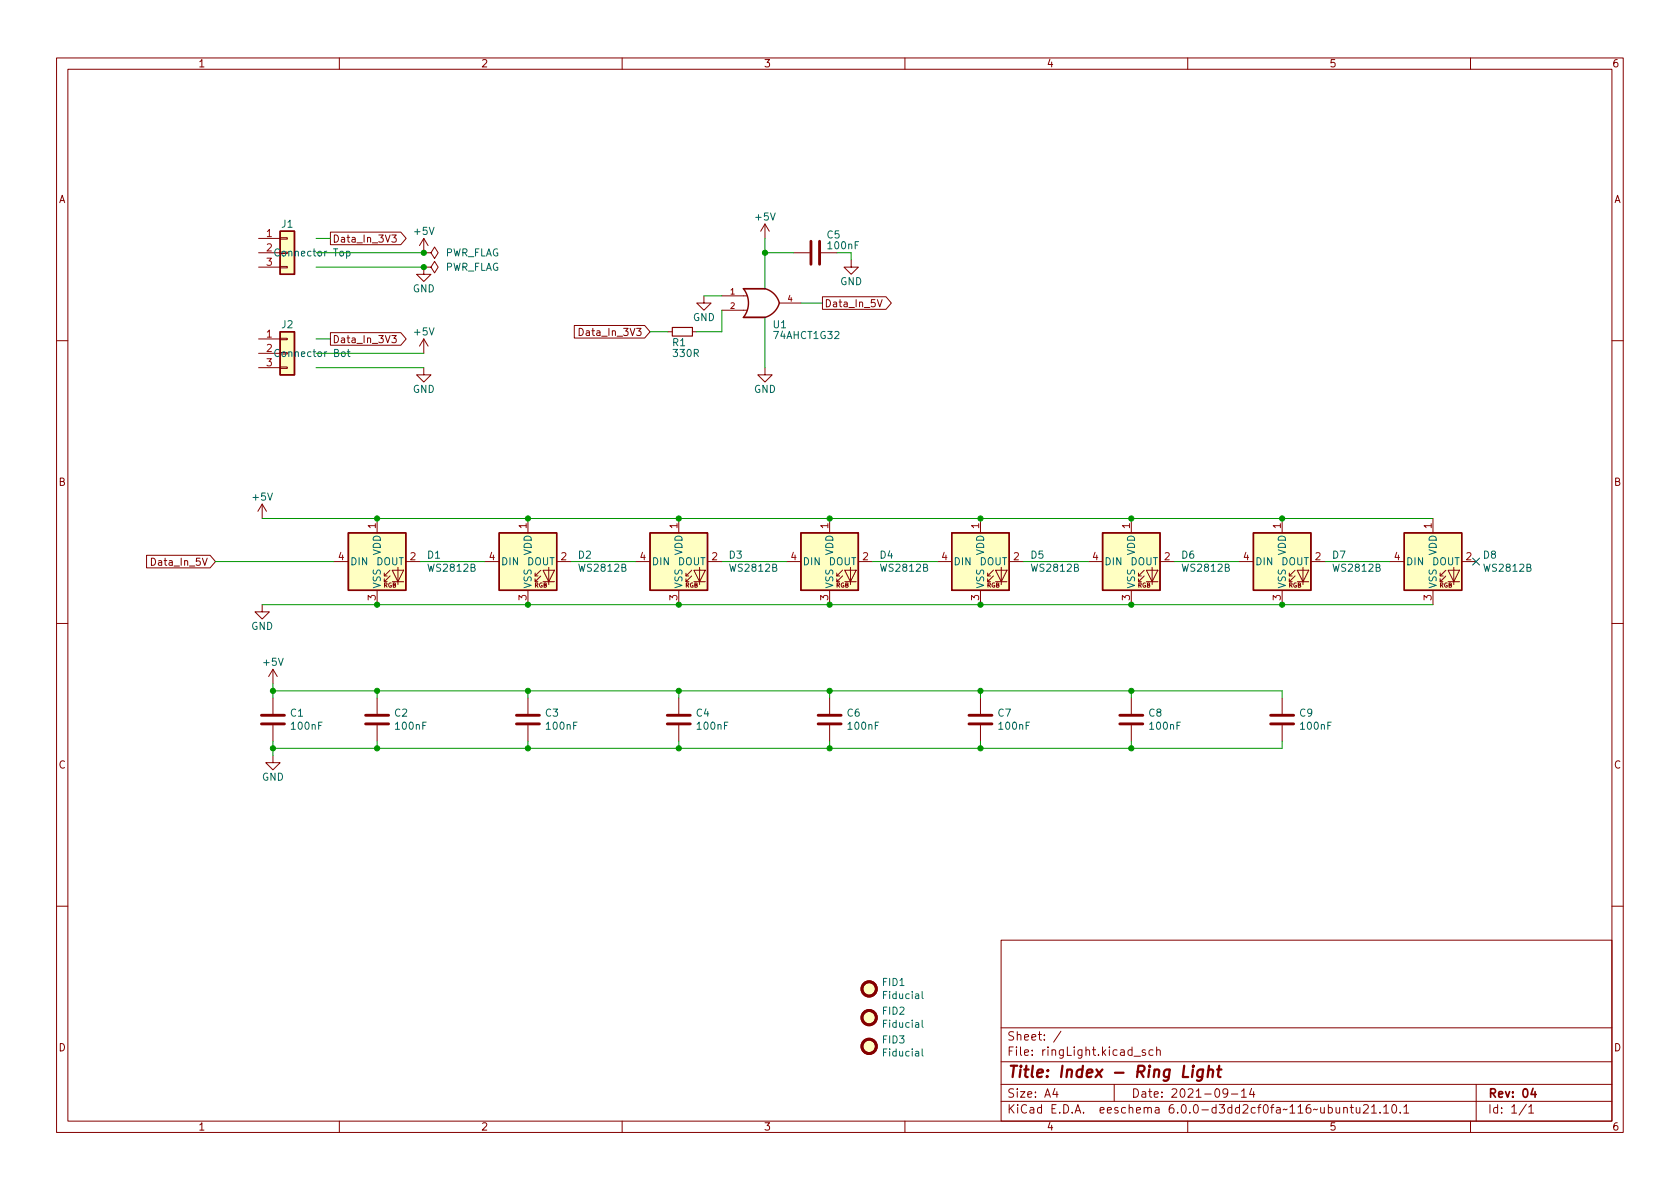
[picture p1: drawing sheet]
<svg xmlns="http://www.w3.org/2000/svg" width="297mm" height="210mm" viewBox="0 0 297 210" stroke-linecap="round" stroke-linejoin="round" font-family="sans-serif">
<g fill="none" stroke="#840000" stroke-width=".18">
<path d="M10 10.2h277v190.1h-277zM12 12.2h273v186.1h-273zM60 10.2v2M110 10.2v2M160 10.2v2M210 10.2v2M260 10.2v2M135.3 39.6l-.8 1.3M135.3 39.6v2.6M135.3 39.6l.7 1.3M45.7 42.2h3.8M45.7 44.7h3.8"/>
<path d="M45.7 47.2h3.8M45.7 59.9h3.8M49.5 47.1h1.3v.3h-1.3zM49.5 42h1.3v.3h-1.3zM49.5 59.8h1.3v.3h-1.3zM58.4 41h12.5l.9 1.2-.9 1.1h-12.5zM58.4 58.8h12.5l.9 1.1-.9 1.1h-12.5zM69.3 41.6h.8l-.5 .4 .4 .2v.5l-.2 .1-.5-.1M69.3 59.3h.8l-.5 .5 .4 .1v.6l-.2 .1-.5-.1M74.9 44.7h1.3l.6-1 .7 1-.7 1-.6-1M74.9 44.7h.1M74.9 47.2v1.3h1.3l-1.3 1.3-1.2-1.3h1.2"/>
<path d="M74.9 47.2h1.3l.6-1 .7 1-.7 1.1-.6-1.1M74.9 47.2h.1M74.9 42.2l-.7 1.2M74.9 42.2v2.5M74.9 59.9v2.6M74.9 42.2l.8 1.2M74.9 59.9l-.7 1.3M74.9 59.9l.8 1.3M101.5 57.6h12.5l.9 1.1-.9 1.1h-12.5zM102.4 58.1a.64 .64 0 0 1 .7 .6 .64 .64 0 0 1-.7 .6zM118.1 58.7h.8M122.4 58.7h.8"/>
<path d="M124.5 52.3v1.3h1.2l-1.2 1.3-1.3-1.3h1.3M127.6 54.9h4.5M127.6 52.3h4.5M137.8 53.6h3.8M140.3 44.7h2.8M145.2 44.7h2.8M145.4 52.5h11.2l1 1.1-1 1.1h-11.2zM150.5 46v1.2h1.3l-1.3 1.3-1.3-1.3h1.3M155.1 53l.4 1.3 .5-1.3M10 60.2h2M45.7 62.5h3.8M45.7 65h3.8"/>
<path d="M49.5 64.9h1.3v.2h-1.3zM74.9 65v1.3h1.3l-1.3 1.3-1.2-1.3h1.2M135.3 65v1.3h1.2l-1.2 1.3-1.3-1.3h1.3M285 60.2h2M25.9 98.2h11.2l1 1.1-1 1.1h-11.2zM26.8 98.7a.64 .64 0 0 1 .7 .6 .64 .64 0 0 1-.7 .7zM46.4 89.1l-.8 1.3M46.4 89.1v2.6M46.4 89.1l.7 1.3M59.1 99.3h2.5M66.7 91.7v2.5M71.8 99.3h2.5"/>
<path d="M85.7 99.3h2.6M93.3 91.7v2.5M98.4 99.3h2.6M112.4 99.3h2.5M120 91.7v2.5M125.1 99.3h2.5M139.1 99.3h2.5M146.7 91.7v2.5M151.8 99.3h2.5M165.7 99.3h2.6M173.4 91.7v2.5M178.4 99.3h2.6"/>
<path d="M192.4 99.3h2.5M200 91.7v2.5M205.1 99.3h2.5M219.1 99.3h2.5M226.7 91.7v2.5M231.8 99.3h2.5M245.7 99.3h2.6M253.4 91.7v2.5M258.4 99.3h2.6M10 110.2h2M46.4 106.9v1.3h1.2l-1.2 1.3-1.3-1.3h1.3M48.3 118.4l-.8 1.2"/>
<path d="M48.3 118.4v2.5M48.3 118.4l.7 1.2M66.7 104.4v2.5M67.9 101.8h.6M69 101.8l-1.1 1.1v-.5M69 100.8l-1.1 1v-.5M69.3 100.8h2.1l-1 2.1zM69.3 102.9h2.1M70.4 100.3v3.1M93.3 104.4v2.5M94.6 101.8h.5M95.6 101.8l-1 1.1v-.5"/>
<path d="M95.6 100.8l-1 1v-.5M96 100.8h2l-1 2.1zM96 102.9h2M97 100.3v3.1M120 104.4v2.5M121.3 101.8h.5M122.3 101.8l-1 1.1v-.5M122.3 100.8l-1 1v-.5M122.7 100.8h2l-1 2.1zM122.7 102.9h2M123.7 100.3v3.1M146.7 104.4v2.5"/>
<path d="M148 101.8h.5M149 101.8l-1 1.1v-.5M149 100.8l-1 1v-.5M149.4 100.8h2l-1 2.1zM149.4 102.9h2M150.4 100.3v3.1M173.4 104.4v2.5M174.6 101.8h.5M175.6 101.8l-1 1.1v-.5M175.6 100.8l-1 1v-.5M176 100.8h2.1l-1.1 2.1zM176 102.9h2.1"/>
<path d="M177 100.3v3.1M200 104.4v2.5M201.3 101.8h.5M202.3 101.8l-1 1.1v-.5M202.3 100.8l-1 1v-.5M202.7 100.8h2l-1 2.1zM202.7 102.9h2M203.7 100.3v3.1M226.7 104.4v2.5M228 101.8h.5M229 101.8l-1 1.1v-.5M229 100.8l-1 1v-.5"/>
<path d="M229.4 100.8h2l-1 2.1zM229.4 102.9h2M230.4 100.3v3.1M253.4 104.4v2.5M254.6 101.8h.5M255.7 101.8l-1.1 1.1v-.5M255.7 100.8l-1.1 1v-.5M256 100.8h2.1l-1.1 2.1zM256 102.9h2.1M257 100.3v3.1M285 110.2h2M48.3 133.6v1.3h1.2l-1.2 1.2-1.3-1.2h1.3"/>
<path d="M48.3 123.4v2.8M48.3 128.3v2.8M66.7 123.4v2.8M66.7 128.3v2.8M93.3 123.4v2.8M93.3 128.3v2.8M120 123.4v2.8M120 128.3v2.8M146.7 123.4v2.8M146.7 128.3v2.8M173.4 123.4v2.8M173.4 128.3v2.8"/>
<path d="M200 123.4v2.8M200 128.3v2.8M226.7 123.4v2.8M226.7 128.3v2.8M10 160.2h2M177 166.3h108v32h-108zM285 160.2h2M60 198.3v2M110 198.3v2M160 198.3v2M177 194.8h108M177 191.8h108"/>
<path d="M177 187.8h108M177 181.8h108M186.5 192.5l-.4 1h1M186.9 193v1M187.6 182.4l-1.3 1.9M197 191.8v3M200.5 186.8h1.1M202.5 185.7l-.4-.1-.2 .2 .1 .3 .5 .1v.4h-.6M203.9 185.7l-.5-.1-.3 .3v.4l.2 .3h.6M204.5 185.8l.2-.2 .4 .1v.9M204.5 185.1v1.5M210 198.3v2"/>
<path d="M217.1 193.2l-.3 .3h-.3l-.3-.3 .2-.6 .4-.1 .2 .2a.99 .99 0 0 1-.4 1.3h-.2M217.7 193.5h1.2M219.5 193l.4-.5v1.5M219.5 194h.9M221.3 192.5l-.4 1h1M221.6 193v1M237.6 196l.2-.2 .3 .1 .1 .9M237.6 195.8v1M238.7 195.8h.6M238.9 195.3v1.3l.4 .2M239.8 195.8l.1 1h.3l.2-.1M240.4 195.8v1"/>
<path d="M241.1 195.5l.5-.2 .3 .2v.3l-.9 1h.9M242.5 195.8l.4-.5v1.5M242.5 196.8h.9M244 196.7v.1M244.6 195.8l.5-.5v1.5M244.6 196.8h.9M246.3 195.4l.1-.1a.81 .81 0 0 1 .6 .7 .81 .81 0 0 1-.3 .8h-.1a.81 .81 0 0 1-.6-.6 .81 .81 0 0 1 .3-.8zM247.6 196.7v.1M248.2 195.8l.4-.5v1.5M248.2 196.8h.9M260 198.3v2M261 191.8v6.5"/>
<path d="M269.9 195.3l-1.3 1.9M270.3 195.8l.4-.5v1.5M270.3 196.8h.9"/>
</g>
<path d="M271.1 192.5l-.4 1h.9M271.4 193v1" fill="none" stroke="#840000" stroke-width=".3"/>
<path d="M210.9 189.1l-.1 1.4M211 188.5l-.1 .1 .1 .1 .1-.1-.1-.1v.2M212.7 189.2a.66 .66 0 0 0-1 .3v.6l.1 .3 .2 .1 .6-.1M212.7 189.1l-.2 1.6a.6 .6 0 0 1-.9 .3M213.7 189.3a.49 .49 0 0 1 .8 .1l-.1 1.1M213.8 188.5l-.3 2M215.2 189.1h.8M215.6 188.5l-.2 1.7v.2l.4 .1" fill="none" stroke="#840000" stroke-width=".4"/>
<g fill="#ffffc2" stroke="#ffffc2" stroke-width=".18">
<path d="M49.5 40.9h2.6v7.6h-2.6z"/>
<path d="M131.4 56.1h3.9z"/>
<path d="M131.4 51h3.9z"/>
<path d="M61.6 94.2h10.2v10.2h-10.2z"/>
<path d="M88.3 94.2h10.1v10.2h-10.1z"/>
<path d="M114.9 94.2h10.2v10.2h-10.2z"/>
<path d="M141.6 94.2h10.2v10.2h-10.2z"/>
<path d="M49.5 58.7h2.6v7.6h-2.6z"/>
<path d="M168.3 94.2h10.1v10.2h-10.1z"/>
<path d="M194.9 94.2h10.2v10.2h-10.2z"/>
<path d="M221.6 94.2h10.2v10.2h-10.2z"/>
<path d="M248.3 94.2h10.1v10.2h-10.1z"/>
<circle cx="153.7" cy="185" r="1.27"/>
<circle cx="153.7" cy="180" r="1.27"/>
<circle cx="153.7" cy="174.9" r="1.27"/>
</g>
<g fill="none" stroke="#840000" stroke-width=".51">
<path d="M143.4 42.7v4M144.9 42.7v4M46.2 128h4.1M46.2 126.5h4.1M64.6 128h4.1M64.6 126.5h4.1M91.3 128h4.1M91.3 126.5h4.1M118 128h4M118 126.5h4M144.7 128h4M144.7 126.5h4"/>
<path d="M171.3 128h4.1M171.3 126.5h4.1M198 128h4.1M198 126.5h4.1M224.7 128h4M224.7 126.5h4"/>
<circle cx="153.7" cy="180" r="1.27"/>
<circle cx="153.7" cy="174.9" r="1.27"/>
<circle cx="153.7" cy="185" r="1.27"/>
</g>
<path d="M61.3 44.5l.3-.1 .3 .3-.1 .5h-.5M61.3 44.4v1.3M60.4 62.3l.2-.1 .4 .1v.5l-.1 .2-.3 .1-.2-.2zM61.4 62.2h.5M61.6 61.8v1.1l.3 .2M163 175.3v1.1l.2 .2M163 185.5v1.1l.2 .2M163 180.4v1.1l.2 .2" fill="none" stroke="#006464" stroke-width=".18"/>
<path d="M49.5 40.9h2.6v7.6h-2.6zM49.5 58.7h2.6v7.6h-2.6zM131.4 51h3.9a3.6 3.6 0 0 1 2.5 2.6 3.7 3.7 0 0 1-2.5 2.5h-3.9a4.1 4.1 0 0 0 0-5.1zM61.6 94.2h10.2v10.2h-10.2zM88.3 94.2h10.1v10.2h-10.1zM114.9 94.2h10.2v10.2h-10.2zM141.6 94.2h10.2v10.2h-10.2zM168.3 94.2h10.1v10.2h-10.1zM194.9 94.2h10.2v10.2h-10.2zM221.6 94.2h10.2v10.2h-10.2zM248.3 94.2h10.1v10.2h-10.1z" fill="none" stroke="#840000" stroke-width=".25"/>
<path d="M118.9 57.9h3.5v1.5h-3.5z" fill="none" stroke="#840000" stroke-width=".2"/>
<g fill="none" stroke="#009600" stroke-width=".18">
<path d="M55.9 47.2h19M55.9 44.7h19M55.9 42.2h2.5M55.9 59.9h2.5M114.9 58.7h3.2M124.5 52.3h3.1M127.6 54.9v3.8h-4.4M135.3 44.7h5M135.3 42.2v8.8M135.3 56.1v8.9M141.6 53.6h3.8M150.5 44.7v1.3"/>
<path d="M55.9 62.5h19M55.9 65h19M38.1 99.3h21M46.4 91.7h207M74.3 99.3h11.4M101 99.3h11.4M127.6 99.3h11.5M154.3 99.3h11.4M181 99.3h11.4M207.6 99.3h11.5M234.3 99.3h11.4M46.4 106.9h207"/>
<path d="M48.3 120.9v2.5M48.3 131.1v2.5M48.3 122.2h178.4v1.2M66.7 122.2v1.2M66.7 131.1v1.2M93.3 122.2v1.2M93.3 131.1v1.2M120 122.2v1.2M120 131.1v1.2M146.7 122.2v1.2M146.7 131.1v1.2M173.4 122.2v1.2"/>
<path d="M173.4 131.1v1.2M200 122.2v1.2M200 131.1v1.2M226.7 131.1v1.2h-178.4"/>
</g>
<path d="M260.4 98.7l1.2 1.2M261.6 98.7l-1.2 1.2" fill="none" stroke="#000084" stroke-width=".18"/>
<g fill="#009600" stroke="#009600" stroke-width=".18">
<circle cx="200" cy="91.7" r=".46"/>
<circle cx="200" cy="106.9" r=".46"/>
<circle cx="173.4" cy="122.2" r=".46"/>
<circle cx="200" cy="122.2" r=".46"/>
<circle cx="173.4" cy="106.9" r=".46"/>
<circle cx="173.4" cy="91.7" r=".46"/>
<circle cx="200" cy="132.3" r=".46"/>
<circle cx="226.7" cy="106.9" r=".46"/>
<circle cx="226.7" cy="91.7" r=".46"/>
<circle cx="66.7" cy="122.2" r=".46"/>
<circle cx="66.7" cy="132.3" r=".46"/>
<circle cx="93.3" cy="132.3" r=".46"/>
<circle cx="66.7" cy="106.9" r=".46"/>
<circle cx="93.3" cy="122.2" r=".46"/>
<circle cx="93.3" cy="106.9" r=".46"/>
<circle cx="48.3" cy="122.2" r=".46"/>
<circle cx="48.3" cy="132.3" r=".46"/>
<circle cx="120" cy="106.9" r=".46"/>
<circle cx="120" cy="91.7" r=".46"/>
<circle cx="120" cy="122.2" r=".46"/>
<circle cx="173.4" cy="132.3" r=".46"/>
<circle cx="146.7" cy="122.2" r=".46"/>
<circle cx="146.7" cy="132.3" r=".46"/>
<circle cx="120" cy="132.3" r=".46"/>
<circle cx="146.7" cy="106.9" r=".46"/>
<circle cx="146.7" cy="91.7" r=".46"/>
<circle cx="135.3" cy="44.7" r=".46"/>
<circle cx="66.7" cy="91.7" r=".46"/>
<circle cx="93.3" cy="91.7" r=".46"/>
<circle cx="74.9" cy="44.7" r=".46"/>
<circle cx="74.9" cy="47.2" r=".46"/>
</g>
<text font-size="2.8" fill="#840000" x="178" y="190.6">Title: Index - Ring Light</text>
<g font-size="2.1" fill="#840000">
<text x="178" y="184">Sheet: /</text>
<text x="178" y="186.7">File: ringLight.kicad_sch</text>
<text x="178" y="196.9">KiCad E.D.A. eeschema 6.0.0-d3dd2cf0fa~116~ubuntu21.10.1</text>
<text x="178" y="194.1">Size: A4</text>
<text x="200" y="194.1">Date: 2021-09-14</text>
<text x="263" y="194.1">Rev: 04</text>
<text x="263" y="196.9">Id: 1/1</text>
</g>
<g font-size="1.8" fill="#840000">
<text x="35" y="11.9">1</text>
<text x="85" y="11.9">2</text>
<text x="135" y="11.9">3</text>
<text x="185" y="11.9">4</text>
<text x="235" y="11.9">5</text>
<text x="285" y="11.9">6</text>
<text x="10.3" y="35.9">A</text>
<text x="285.3" y="35.9">A</text>
<text x="58.7" y="42.9">Data_In_3V3</text>
<text x="103.1" y="59.4">Data_In_3V3</text>
<text x="145.7" y="54.3">Data_In_5V</text>
<text x="58.7" y="60.7">Data_In_3V3</text>
<text x="10.3" y="85.9">B</text>
<text x="285.3" y="85.9">B</text>
<text x="27.3" y="100">Data_In_5V</text>
<text x="10.3" y="135.9">C</text>
<text x="285.3" y="135.9">C</text>
<text x="10.3" y="185.9">D</text>
<text x="285.3" y="185.9">D</text>
<text x="35" y="199.9">1</text>
<text x="85" y="199.9">2</text>
<text x="135" y="199.9">3</text>
<text x="185" y="199.9">4</text>
<text x="235" y="199.9">5</text>
<text x="285" y="199.9">6</text>
</g>
<g font-size="1.8" fill="#a90000">
<text x="47.1" y="41.9">1</text>
<text x="47.1" y="44.4">2</text>
<text x="47.1" y="47">3</text>
<text x="47.1" y="59.7">1</text>
<text x="47.1" y="62.2">2</text>
<text x="47.1" y="64.8">3</text>
<text x="66.4" y="93.5" transform="rotate(-90 66.4 93.5)">1</text>
<text x="93.1" y="93.5" transform="rotate(-90 93.1 93.5)">1</text>
<text x="119.8" y="93.5" transform="rotate(-90 119.8 93.5)">1</text>
<text x="146.4" y="93.5" transform="rotate(-90 146.4 93.5)">1</text>
<text x="173.1" y="93.5" transform="rotate(-90 173.1 93.5)">1</text>
<text x="199.8" y="93.5" transform="rotate(-90 199.8 93.5)">1</text>
<text x="226.4" y="93.5" transform="rotate(-90 226.4 93.5)">1</text>
<text x="253.1" y="93.5" transform="rotate(-90 253.1 93.5)">1</text>
<text x="59.8" y="99.1">4</text>
<text x="72.5" y="99.1">2</text>
<text x="86.5" y="99.1">4</text>
<text x="99.2" y="99.1">2</text>
<text x="113.2" y="99.1">4</text>
<text x="125.9" y="99.1">2</text>
<text x="139.8" y="99.1">4</text>
<text x="152.5" y="99.1">2</text>
<text x="166.5" y="99.1">4</text>
<text x="179.2" y="99.1">2</text>
<text x="193.2" y="99.1">4</text>
<text x="205.9" y="99.1">2</text>
<text x="219.9" y="99.1">4</text>
<text x="232.6" y="99.1">2</text>
<text x="246.5" y="99.1">4</text>
<text x="259.2" y="99.1">2</text>
<text x="66.4" y="106.2" transform="rotate(-90 66.4 106.2)">3</text>
<text x="93.1" y="106.2" transform="rotate(-90 93.1 106.2)">3</text>
<text x="119.8" y="106.2" transform="rotate(-90 119.8 106.2)">3</text>
<text x="146.4" y="106.2" transform="rotate(-90 146.4 106.2)">3</text>
<text x="173.1" y="106.2" transform="rotate(-90 173.1 106.2)">3</text>
<text x="199.8" y="106.2" transform="rotate(-90 199.8 106.2)">3</text>
<text x="226.4" y="106.2" transform="rotate(-90 226.4 106.2)">3</text>
<text x="253.1" y="106.2" transform="rotate(-90 253.1 106.2)">3</text>
</g>
<g font-size="1.8" fill="#006464">
<text x="49.8" y="40.3">J1</text>
<text x="73.3" y="41.5">+5V</text>
<text x="133.7" y="39">+5V</text>
<text x="48.9" y="45.3">Connector Top</text>
<text x="78.6" y="45.3">PWR_FLAG</text>
<text x="78.6" y="47.9">PWR_FLAG</text>
<text x="146.2" y="42.2">C5</text>
<text x="73" y="51.7">GND</text>
<text x="148.5" y="50.4">GND</text>
<text x="49.8" y="58">J2</text>
<text x="73.3" y="59.3">+5V</text>
<text x="122.5" y="56.8">GND</text>
<text x="136.7" y="58">U1</text>
<text x="137" y="59.9">74AHCT1G32</text>
<text x="49" y="63.1">Connector Bot</text>
<text x="118.9" y="61.2">R1</text>
<text x="119.2" y="63.1">330R</text>
<text x="73" y="69.5">GND</text>
<text x="133.3" y="69.5">GND</text>
<text x="44.8" y="88.5">+5V</text>
<text x="61.8" y="99.9">DIN</text>
<text x="66.5" y="99.9">DOUT</text>
<text x="67.3" y="98.2" transform="rotate(-90 67.3 98.2)">VDD</text>
<text x="75.6" y="98.8">D1</text>
<text x="75.8" y="101.1">WS2812B</text>
<text x="88.5" y="99.9">DIN</text>
<text x="93.2" y="99.9">DOUT</text>
<text x="94" y="98.2" transform="rotate(-90 94 98.2)">VDD</text>
<text x="102.3" y="98.8">D2</text>
<text x="102.5" y="101.1">WS2812B</text>
<text x="115.2" y="99.9">DIN</text>
<text x="119.8" y="99.9">DOUT</text>
<text x="120.6" y="98.2" transform="rotate(-90 120.6 98.2)">VDD</text>
<text x="128.9" y="98.8">D3</text>
<text x="129.2" y="101.1">WS2812B</text>
<text x="141.9" y="99.9">DIN</text>
<text x="146.5" y="99.9">DOUT</text>
<text x="147.3" y="98.2" transform="rotate(-90 147.3 98.2)">VDD</text>
<text x="155.6" y="98.8">D4</text>
<text x="155.9" y="101.1">WS2812B</text>
<text x="168.5" y="99.9">DIN</text>
<text x="173.2" y="99.9">DOUT</text>
<text x="174" y="98.2" transform="rotate(-90 174 98.2)">VDD</text>
<text x="182.3" y="98.8">D5</text>
<text x="182.5" y="101.1">WS2812B</text>
<text x="195.2" y="99.9">DIN</text>
<text x="199.8" y="99.9">DOUT</text>
<text x="200.7" y="98.2" transform="rotate(-90 200.7 98.2)">VDD</text>
<text x="209" y="98.8">D6</text>
<text x="209.2" y="101.1">WS2812B</text>
<text x="221.9" y="99.9">DIN</text>
<text x="226.5" y="99.9">DOUT</text>
<text x="227.3" y="98.2" transform="rotate(-90 227.3 98.2)">VDD</text>
<text x="235.6" y="98.8">D7</text>
<text x="235.9" y="101.1">WS2812B</text>
<text x="248.5" y="99.9">DIN</text>
<text x="253.2" y="99.9">DOUT</text>
<text x="254" y="98.2" transform="rotate(-90 254 98.2)">VDD</text>
<text x="262.3" y="98.8">D8</text>
<text x="262.5" y="101.1">WS2812B</text>
<text x="67.3" y="104.1" transform="rotate(-90 67.3 104.1)">VSS</text>
<text x="94" y="104.1" transform="rotate(-90 94 104.1)">VSS</text>
<text x="120.6" y="104.1" transform="rotate(-90 120.6 104.1)">VSS</text>
<text x="147.3" y="104.1" transform="rotate(-90 147.3 104.1)">VSS</text>
<text x="174" y="104.1" transform="rotate(-90 174 104.1)">VSS</text>
<text x="200.7" y="104.1" transform="rotate(-90 200.7 104.1)">VSS</text>
<text x="227.3" y="104.1" transform="rotate(-90 227.3 104.1)">VSS</text>
<text x="254" y="104.1" transform="rotate(-90 254 104.1)">VSS</text>
<text x="44.4" y="111.4">GND</text>
<text x="46.7" y="117.7">+5V</text>
<text x="51.4" y="126.7">C1</text>
<text x="51.6" y="129">100nF</text>
<text x="69.8" y="126.7">C2</text>
<text x="70.1" y="129">100nF</text>
<text x="96.5" y="126.7">C3</text>
<text x="96.7" y="129">100nF</text>
<text x="123.1" y="126.7">C4</text>
<text x="123.4" y="129">100nF</text>
<text x="149.8" y="126.7">C6</text>
<text x="150.1" y="129">100nF</text>
<text x="176.5" y="126.7">C7</text>
<text x="176.7" y="129">100nF</text>
<text x="203.1" y="126.7">C8</text>
<text x="203.4" y="129">100nF</text>
<text x="229.8" y="126.7">C9</text>
<text x="230.1" y="129">100nF</text>
<text x="46.3" y="138">GND</text>
<text x="156.1" y="179.4">FID2</text>
<text x="156.1" y="174.3">FID1</text>
<text x="156.3" y="176.7">Fiducial</text>
<text x="156.1" y="184.5">FID3</text>
<text x="156.3" y="181.7">Fiducial</text>
<text x="156.3" y="186.8">Fiducial</text>
</g>
<text font-size="1.8" fill="#009600" x="146.5" y="44.1">100nF</text>
<g font-size="1.4" fill="#a90000">
<text x="129.1" y="52.1">1</text>
<text x="139.3" y="53.3">4</text>
<text x="129.1" y="54.6">2</text>
</g>
<g font-size="1.1" fill="#840000">
<text x="67.8" y="103.9">RGB</text>
<text x="94.5" y="103.9">RGB</text>
<text x="121.1" y="103.9">RGB</text>
<text x="147.8" y="103.9">RGB</text>
<text x="174.5" y="103.9">RGB</text>
<text x="201.1" y="103.9">RGB</text>
<text x="227.8" y="103.9">RGB</text>
<text x="254.5" y="103.9">RGB</text>
</g>
</svg>
